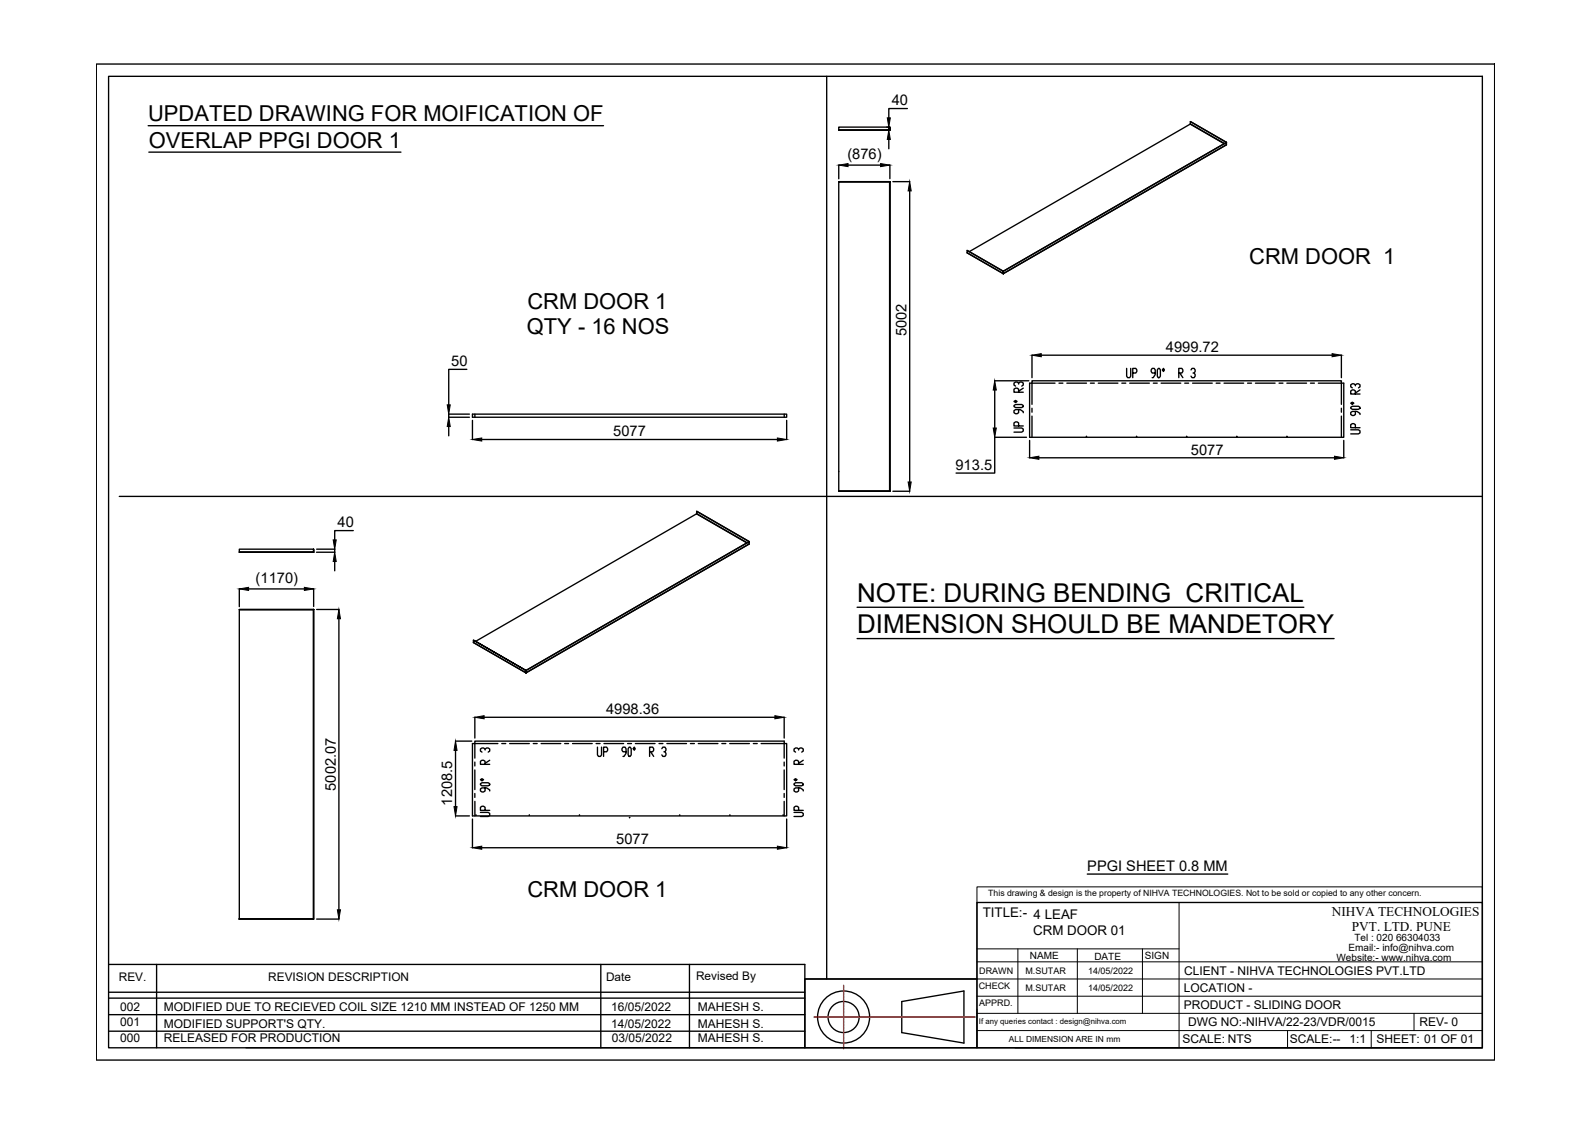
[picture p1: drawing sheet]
<svg xmlns="http://www.w3.org/2000/svg" width="297mm" height="210mm" viewBox="0 0 297 210" stroke-linecap="round" stroke-linejoin="round" font-family="sans-serif">
<!-- layer: 0 -->
<g fill="none" stroke="#000" stroke-width=".25">
<path d="M18 12h261.4v186.1h-261.4zM20.3 14.3h256.8v181.5h-256.8zM154.5 14.3v168.7M27.7 23.5h85.1M27.8 28.4h47.2M156.8 23.8h9.5v.5h-9.5zM156.8 24.3h9.5zM156.8 30.8v2.6M156.8 34h9.5v57.8M158.5 30.9h6.1M165.8 23.8h.3v.5h-.4M166.1 26.1v1.7"/>
<path d="M166.3 24.3v-.5v.5M166.3 34h-9.5M166.3 34h-9.5v57.8M166.3 30.8v2.6M166.9 34h3.2M169.6 20.3h-3.5v1.7M170.1 35.7v54.4M222.5 23.1v.1M222.5 22.7l6.8 3.9M228.8 26.9l-6.3-3.7-41.3 23.8M228.9 26.8l-6.4-3.6v-.5l6.8 3.9-41.8 24.1M229.3 27.1l-41.7 24"/>
<path d="M229.3 26.6h.1M180.8 46.8l6.7 3.9M180.8 47.2l6.7 3.9M187.5 50.7l-6.7-3.9v.4l6.7 3.9M187.5 50.7v.4zM187.6 51.1h.1M187.5 51.1h.1M187.6 50.7v.4l-.1-.4 41.8-24.1v.5l-41.7 24M83.9 77.4h3.8M83.9 78h3.8M83.9 77.4v.6M83.9 79.7v1.8"/>
<path d="M87.3 69h-3.4v6.7M88.3 77.4h58.8v.6h-58.8zM88.3 78.6v3.6M88.8 77.4v.6M146.6 77.4v.6M147.1 78.6v3.6M185.9 71.2h6.4M185.9 72.9v7.1M189.5 80h1.5l.3 .2v.4l-.3 .2h-1.5M189.5 75.8l.3-.2h1.2l.3 .2v.2l-.3 .2h-1.2l-.3-.2zM189.5 75l.3-.2 .3 .2-.3 .2zM190.4 79.6v-.6l-.3-.1-.6 .1v.6h1.8"/>
<path d="M190.4 76.6v.5l-.3 .2-.6-.2v-.3l.3-.2h.9l.6 .3v.2M190.4 73.3v-.6l-.3-.2-.6 .2v.6h1.8M190.4 71.8v-.2l-.3-.2-.6 .2v.4l.3 .2M190.4 71.6l.3-.2 .6 .2v.4l-.3 .2M191.3 72.5l-.9 .6M192.9 75.6v-4.4h57.9v4.4M192.9 66.4v4.2M192.9 76.3v.7M192.9 77.8v3.9M194.6 66.4h54.4M197.2 71.6h-4.7v10.1h58.7v-10.1h-4.8M198 71.6h.7"/>
<path d="M199.4 71.6h3.7M203.8 71.6h.8M205.3 71.6h3.7M209.7 71.6h.7M210.6 68.9v1.4l.2 .3h.4l.2-.3v-1.4M211.2 71.6h3.7M211.8 69.7h.5l.2-.3-.2-.5h-.5v1.7M215.6 71.6h.7M216 69.7h-.6l-.2-.3 .2-.5h.4l.2 .2v.9l-.4 .6h-.2M216.5 68.9h.2l.2 .2v1.2l-.2 .3h-.2l-.2-.3v-1.2zM217.1 71.6h3.6M217.5 68.9l.2 .2-.2 .3-.2-.3z"/>
<path d="M220.4 69.7h.5l.2-.3-.2-.5h-.5v1.7M220.5 69.7l.6 .9M221.5 71.6h.7M222.6 69.1l.2-.2h.4l.2 .2-.2 .6h-.2M222.9 71.6h3.7M223.2 69.7l.2 .3-.2 .6h-.4l-.2-.3M227.3 71.6h.8M228.8 71.6h3.7M233.2 71.6h.8M234.7 71.6h3.7M239.1 71.6h.7M240.6 71.6h3.6"/>
<path d="M245 71.6h.7M250.8 66.4v4.2M250.8 76.3v.7M250.8 77.8v3.9M252.5 76.1l.3-.2h1.1l.3 .2v.2l-.3 .2h-1.1l-.3-.2zM252.5 75.4l.3-.2 .3 .2-.3 .2zM253.4 79.9v-.5l-.3-.2-.6 .2v.5h1.7M253.4 76.9v.6l-.3 .2-.6-.2v-.4l.3-.2h.9l.5 .4v.2M253.4 73.6v-.5l-.3-.2-.6 .2v.5h1.7M253.4 72.1v-.2l-.3-.2-.6 .2v.4l.3 .2M253.4 71.9l.3-.2 .5 .2v.4l-.3 .2M254.2 72.9l-.8 .6"/>
<path d="M22.3 92.8h254.8M66 99.2h-3.4v1.7M90.1 82.1h55.2M130.2 96h.1M130.2 95.6l9.8 5.6M156.8 91.8h9.5h-9.5M156.8 88.1h.1M166.3 91.8h-9.5M166.3 91.8v-57.8v57.8M166.3 91.8h.1M166.9 91.8h3.2M191.9 81.7h-6v6.7h-7.2"/>
<path d="M192.5 82.3v3.3M194.2 85.6h55.3M251.2 82.3v3.3M252.5 80.3h1.4l.3 .2v.4l-.3 .2h-1.4M44.7 102.6h13.9v.6h-13.9zM44.7 103.2h13.9zM44.7 114h13.9M44.7 110.1v3.3M44.7 113.9h13.9M46.5 110.1h10.4M58.6 114v57.8h-13.9l13.8-.1M58.6 114l-.1 57.7"/>
<path d="M58.6 103.2h.1M58.6 102.6v.6zM58.6 113.9v.1M58.6 113.9v57.9M58.6 113.9l-13.9 .1v57.8M58.6 110.1v3.3M59.2 102.6h3.4v.6h-3.4M59.2 113.9h4.2M62.6 105v1.7M63.4 115.7v54.4M88.5 119.7l9.8 5.6zM88.5 119.7v.4l9.8 5.7v-.5"/>
<path d="M139.6 101.5l-9.4-5.5-41.3 23.9M140 101.2h.1M140 101.2l-9.8-5.6v.4l9.5 5.5M140 101.2l-41.7 24.1M140 101.7l-41.7 24.1M160.2 113.5h83.5M160.2 119.4h89.2M85.1 138.5h3.1M88.5 120.1l9.8 5.7M88.8 134v4M90.5 134.1h54.4M90.7 140l.3-.2 .5 .2v.4l-.2 .2"/>
<path d="M93.1 139h-4.8v13.5h58.8v-13.5h-.5v-.5h-57.8v3.2M93.8 139h.7M95.3 139h3.6M98.3 125.8h.1M98.3 125.3v.5M98.3 125.3l41.7-24.1v.5l-41.7 24.1zM99.7 139h.7M101.2 139h3.6M105.6 139h.7M107 139h3.7M111.4 139h.8M111.7 139.6v1.5l.2 .3h.4l.1-.3v-1.5"/>
<path d="M112.9 139h3.7M117.3 139h.7M117.6 139.6h.2l.2 .3v1.2l-.2 .3h-.2l-.2-.3v-1.2zM118.6 139.6l.2 .3-.2 .3-.2-.3zM118.8 139h3.6M123.2 139h.7M123.7 139.9l.2-.3h.4l.2 .6-.2 .3h-.2M124.7 139h3.6M129.1 139h.7M130.5 139h3.7M134.9 139h.8M136.4 139h3.7"/>
<path d="M140.8 139h.8M142.3 139h4.3v2.7M146.6 134v4M149.3 140l.3-.2 .6 .2v.4l-.3 .2M85.1 152.5h2.6M85.2 140.3v10.5M88.3 153.1v5.4M88.8 142.4v.8M88.8 143.9v3.7M88.8 148.3v.7M88.8 149.8v2.7M89.8 151.8h1.5l.2 .2v.4l-.2 .2h-1.5"/>
<path d="M89.8 146.5l.3-.2h1.2l.2 .2v.2l-.2 .2h-1.2l-.3-.2zM89.8 145.7l.3-.2 .3 .2-.3 .2zM90.1 158.5h55.2M90.7 151.5v-.6l-.3-.2h-.3l-.3 .2v.6h1.7M90.7 147.3v.5l-.3 .2-.6-.2v-.3l.3-.2h.9l.5 .3v.2M90.7 142.9v-.6l-.3-.2-.6 .2v.6h1.7M90.7 140.2v-.2l-.3-.2-.6 .2v.4l.3 .2M91.5 142.1l-.8 .6M112.8 140.5h.6l.2-.3-.2-.6h-.6v1.8M117 140.5h-.5l-.2-.3 .2-.6h.3l.2 .3v.9l-.4 .6h-.1M121.4 140.5h.6l.2-.3-.2-.6h-.6v1.8M121.6 140.5l.6 .9"/>
<path d="M124.3 140.5l.2 .3-.2 .6h-.4l-.2-.3M146.6 142.4v.8M146.6 143.9v3.7M146.6 148.3v.7M146.6 149.8v2.7M147.1 153.1v5.4M148.4 151.8h1.5l.3 .2v.4l-.3 .2h-1.5M148.4 146.5l.3-.2h1.2l.3 .2v.2l-.3 .2h-1.2l-.3-.2zM148.4 145.7l.3-.2 .3 .2-.3 .2zM149.3 151.5v-.6l-.3-.2h-.3l-.3 .2v.6h1.8M149.3 147.3v.5l-.3 .2-.6-.2v-.3l.3-.2h.9l.6 .3v.2M149.3 142.9v-.6l-.3-.2-.6 .2v.6h1.8"/>
<path d="M149.3 140.2v-.2l-.3-.2-.6 .2v.4l.3 .2M150.2 142.1l-.9 .6M58.5 171.7l-13.8 .1M59.2 171.8h4.2M182.6 168.7h94.5v27.1h-94.5zM203.3 163.4h26.2M20.3 180.3h130.2v15.5h32.1M20.3 192.7h130.2M20.3 185.5h130.2M20.3 189.7h130.2M20.3 186.6h130.2M29.3 180.3v15.5"/>
<path d="M112.3 180.3v15.5M128.9 180.3v15.5M150.5 183h32.1h-32.1v12.8h-104.5M168.6 187.2l11.6-2v9.8l-11.6-2zM189.8 195.8h87.3"/>
<circle cx="203.1" cy="81.6" r=".03"/>
<circle cx="212.5" cy="81.6" r=".03"/>
<circle cx="221.8" cy="81.6" r=".03"/>
<circle cx="231.2" cy="81.6" r=".03"/>
<circle cx="240.6" cy="81.6" r=".03"/>
<circle cx="89" cy="152.4" r=".03"/>
<circle cx="98.9" cy="152.4" r=".03"/>
<circle cx="108.3" cy="152.4" r=".03"/>
<circle cx="117.7" cy="152.8" r=".03"/>
<circle cx="127" cy="152.4" r=".03"/>
<circle cx="136.4" cy="152.4" r=".03"/>
<circle cx="146.4" cy="152.4" r=".03"/>
<circle cx="157.7" cy="190.1" r="4.9"/>
<circle cx="157.7" cy="190.1" r="2.91"/>
</g>
<g fill="none" stroke="#000" stroke-width=".19">
<path d="M182.6 165.8h94.5v2.9h-94.5zM182.6 179.8h94.5M182.6 168.7v27.1M182.6 177.4h37.8M184.2 168.7h92.9M190.3 177.4v12M201.4 177.4v12M213.6 177.4v12M220.4 168.7v27.1M182.6 189.4h94.5M182.6 186.2h94.5M182.6 183h94.5"/>
<path d="M182.6 192.6h94.5M240.7 192.6v3.2M256.3 192.6v3.2M264.3 189.4v3.2"/>
</g>
<g fill="none" stroke="#f00" stroke-width=".25">
<path d="M152.2 190.1h.2M152.5 190.1h.1M152.7 190.1h.3M153.1 190.1h.1M153.2 190.1h.4M153.7 190.1h.1M153.8 190.1h.4M154.3 190.1h.1M154.4 190.1h.4M154.9 190.1h.1M155 190.1h.4M155.4 190.1h.1"/>
<path d="M155.6 190.1h.4M156 190.1h.1M156.2 190.1h.3M156.6 190.1h.1M156.8 190.1h.3M157.2 190.1h.1M157.4 190.1h.3M157.7 184.2v.2M157.7 184.5v.1M157.7 184.6v.4M157.7 185.1h.1M157.7 185.2v.4"/>
<path d="M157.7 185.7h.1M157.7 185.8v.4M157.7 186.2v.1M157.7 186.4v.4M157.7 186.8v.1M157.7 187v.3M157.7 187.4v.1M157.7 187.6v.3M157.7 188v.1M157.7 188.2v.3M157.7 188.6v.1M157.7 188.7v.4"/>
<path d="M157.7 189.2v.1M157.7 189.3v.4M157.7 189.8h.1M157.7 189.9v.4M157.7 190.4h.1M157.7 190.5v.4M157.7 190.9v.1M157.7 191.1v.4M157.7 191.5v.1M157.7 191.7v.3M157.7 192.1v.1M157.7 192.3v.3"/>
<path d="M157.7 192.7v.1M157.7 192.8v.4M157.7 193.3v.1M157.7 193.4v.4M157.7 193.9v.1M157.7 194v.4M157.7 194.5h.1M157.7 194.6v.4M157.7 195.1h.1M157.7 195.2v.4M157.7 195.6v.1M157.7 195.8v.2"/>
<path d="M157.8 190.1h.1M157.9 190.1h.4M158.4 190.1h.1M158.5 190.1h.4M159 190.1h.1M159.1 190.1h.4M159.6 190.1h.1M159.7 190.1h.4M160.1 190.1h.1M160.3 190.1h.4M160.7 190.1h.1M160.9 190.1h.3"/>
<path d="M161.3 190.1h.1M161.5 190.1h.3M161.9 190.1h.1M162.1 190.1h.3M162.5 190.1h.1M162.6 190.1h.4M163.1 190.1h.1M163.2 190.1h.4M163.7 190.1h.1M163.8 190.1h.4M164.3 190.1h.1M164.4 190.1h.4"/>
<path d="M164.8 190.1h.1M165 190.1h.4M165.4 190.1h.1M165.6 190.1h.4M166 190.1h.1M166.2 190.1h.3M166.6 190.1h.1M166.8 190.1h.3M167.2 190.1h.1M167.3 190.1h.4M167.8 190.1h.1M167.9 190.1h.4"/>
<path d="M168.4 190.1h.1M168.5 190.1h.4M169 190.1h.1M169.1 190.1h.4M169.6 190.1h.1M169.7 190.1h.4M170.1 190.1h.1M170.3 190.1h.4M170.7 190.1h.1M170.9 190.1h.3M171.3 190.1h.1M171.5 190.1h.3"/>
<path d="M171.9 190.1h.1M172.1 190.1h.3M172.5 190.1h.1M172.6 190.1h.4M173.1 190.1h.1M173.2 190.1h.4M173.7 190.1h.1M173.8 190.1h.4M174.3 190.1h.1M174.4 190.1h.4M174.8 190.1h.1M175 190.1h.4"/>
<path d="M175.4 190.1h.1M175.6 190.1h.3M176 190.1h.1M176.2 190.1h.3M176.6 190.1h.1M176.8 190.1h.3M177.2 190.1h.1M177.3 190.1h.4M177.8 190.1h.1M177.9 190.1h.4M178.4 190.1h.1M178.5 190.1h.4"/>
<path d="M179 190.1h.1M179.1 190.1h.4M179.5 190.1h.1M179.7 190.1h.4M180.1 190.1h.1M180.3 190.1h.3M180.7 190.1h.1M180.9 190.1h.3M181.3 190.1h.1M181.5 190.1h.3M181.9 190.1h.1M182 190.1h.3"/>
</g>
<g fill="#000" stroke="#000" stroke-width=".19">
<path d="M156.8 30.9l1.7-.3v.5zM164.6 30.6l1.7 .3-1.7 .2zM166.1 24.3l.3 1.8h-.5zM165.9 22h.5l-.3 1.8zM170.1 34l.2 1.7h-.5zM83.9 78l.3 1.7h-.6zM83.6 75.7h.6l-.3 1.7zM185.9 71.2l.3 1.7h-.5zM185.7 80h.5l-.3 1.7zM192.9 66.4l1.7-.3v.6zM249 66.1l1.8 .3-1.8 .3zM88.3 82.1l1.8-.2v.5z"/>
<path d="M145.3 81.9l1.8 .2-1.8 .3zM169.8 90.1h.5l-.2 1.7zM192.5 85.6l1.7-.3v.6zM249.5 85.3l1.7 .3-1.7 .3zM44.7 110.1l1.8-.3v.6zM56.9 109.8l1.7 .3-1.7 .3zM62.6 103.2l.3 1.8h-.6zM62.3 100.9h.6l-.3 1.7zM63.4 113.9l.2 1.8h-.5zM88.8 134.1l1.7-.3v.6zM144.9 133.8l1.7 .3-1.7 .3zM85.2 138.5l.2 1.8h-.5z"/>
<path d="M84.9 150.8h.5l-.2 1.7zM88.3 158.5l1.8-.3v.5zM145.3 158.2l1.8 .3-1.8 .2zM63.1 170.1h.5l-.2 1.7z"/>
</g>
<g font-size="4.8">
<text x="160.2" y="112.5">NOTE: DURING BENDING CRITICAL</text>
<text x="160.2" y="118.3">DIMENSION SHOULD BE MANDETORY</text>
</g>
<g font-size="4.1">
<text x="27.7" y="22.6">UPDATED DRAWING FOR MOIFICATION OF</text>
<text x="27.8" y="27.6">OVERLAP PPGI DOOR 1</text>
<text x="233.5" y="49.4">CRM DOOR 1</text>
<text x="98.6" y="57.7">CRM DOOR 1</text>
<text x="98.5" y="62.5">QTY - 16 NOS</text>
<text x="98.6" y="167.6">CRM DOOR 1</text>
</g>
<g font-size="2.7">
<text x="166.7" y="19.7">40</text>
<text x="158.4" y="29.7">(876)</text>
<text x="169.4" y="62.9" transform="rotate(-90 169.4 62.9)">5002</text>
<text x="217.9" y="65.8">4999.72</text>
<text x="84.3" y="68.4">50</text>
<text x="114.6" y="81.5">5077</text>
<text x="178.6" y="87.8">913.5</text>
<text x="222.6" y="85">5077</text>
<text x="63.1" y="98.6">40</text>
<text x="47.8" y="108.9">(1170)</text>
<text x="113.3" y="133.5">4998.36</text>
<text x="62.7" y="147.8" transform="rotate(-90 62.7 147.8)">5002.07</text>
<text x="84.5" y="150.6" transform="rotate(-90 84.5 150.6)">1208.5</text>
<text x="115.2" y="157.8">5077</text>
<text x="203.3" y="162.8">PPGI SHEET 0.8 MM</text>
</g>
<g font-size="2.5">
<text x="183.7" y="171.4">TITLE:- 4 LEAF</text>
<text x="249" y="171.3">NIHVA TECHNOLOGIES</text>
<text x="193.1" y="174.7">CRM DOOR 01</text>
<text x="252.7" y="174.1">PVT. LTD. PUNE</text>
</g>
<g font-size="2.2">
<text x="22.2" y="183.4">REV.</text>
<text x="50.1" y="183.4">REVISION DESCRIPTION</text>
<text x="113.3" y="183.4">Date</text>
<text x="130.1" y="183.2">Revised By</text>
<text x="221.3" y="185.4">LOCATION -</text>
<text x="221.3" y="182.2">CLIENT - NIHVA TECHNOLOGIES PVT.LTD</text>
<text x="22.5" y="189">002</text>
<text x="22.5" y="191.7">001</text>
<text x="30.6" y="189">MODIFIED DUE TO RECIEVED COIL SIZE 1210 MM INSTEAD OF 1250 MM</text>
<text x="114.2" y="189">16/05/2022</text>
<text x="130.4" y="189.1">MAHESH S.</text>
<text x="221.3" y="188.6">PRODUCT - SLIDING DOOR</text>
<text x="222.1" y="191.8">DWG NO:-NIHVA/22-23/VDR/0015</text>
<text x="265.4" y="191.8">REV- 0</text>
<text x="22.5" y="194.8">000</text>
<text x="30.6" y="194.8">RELEASED FOR PRODUCTION</text>
<text x="30.6" y="192.1">MODIFIED SUPPORT'S QTY.</text>
<text x="114.2" y="192.1">14/05/2022</text>
<text x="114.4" y="194.8">03/05/2022</text>
<text x="130.4" y="192.1">MAHESH S.</text>
<text x="130.4" y="194.8">MAHESH S.</text>
<text x="221" y="195">SCALE: NTS</text>
<text x="241.1" y="195">SCALE:--</text>
<text x="252.2" y="195">1:1</text>
<text x="257.3" y="195">SHEET: 01 OF 01</text>
</g>
<g font-size="1.9">
<text x="192.5" y="179.3">NAME</text>
<text x="204.6" y="179.4">DATE</text>
<text x="214" y="179.2">SIGN</text>
<text x="249.8" y="179.6">Website:- www.nihva.com</text>
<text x="252.1" y="177.8">Email:- info@nihva.com</text>
<text x="253.2" y="176">Tel : 020 66304033</text>
</g>
<g font-size="1.7">
<text x="183" y="184.9">CHECK</text>
<text x="183" y="182.1">DRAWN</text>
<text x="191.7" y="185.2">M.SUTAR</text>
<text x="191.7" y="182">M.SUTAR</text>
<text x="203.4" y="182">14/05/2022</text>
<text x="203.4" y="185.2">14/05/2022</text>
<text x="183" y="188.1">APPRD.</text>
</g>
<g font-size="1.6">
<text x="184.7" y="167.6">This drawing &amp; design is the property of NIHVA TECHNOLOGIES. Not to be sold or copied to any other concern.</text>
<text x="188.6" y="194.8">ALL DIMENSION ARE IN mm</text>
</g>
<text font-size="1.5" x="183" y="191.4">If any queries contact : design@nihva.com</text>
</svg>
